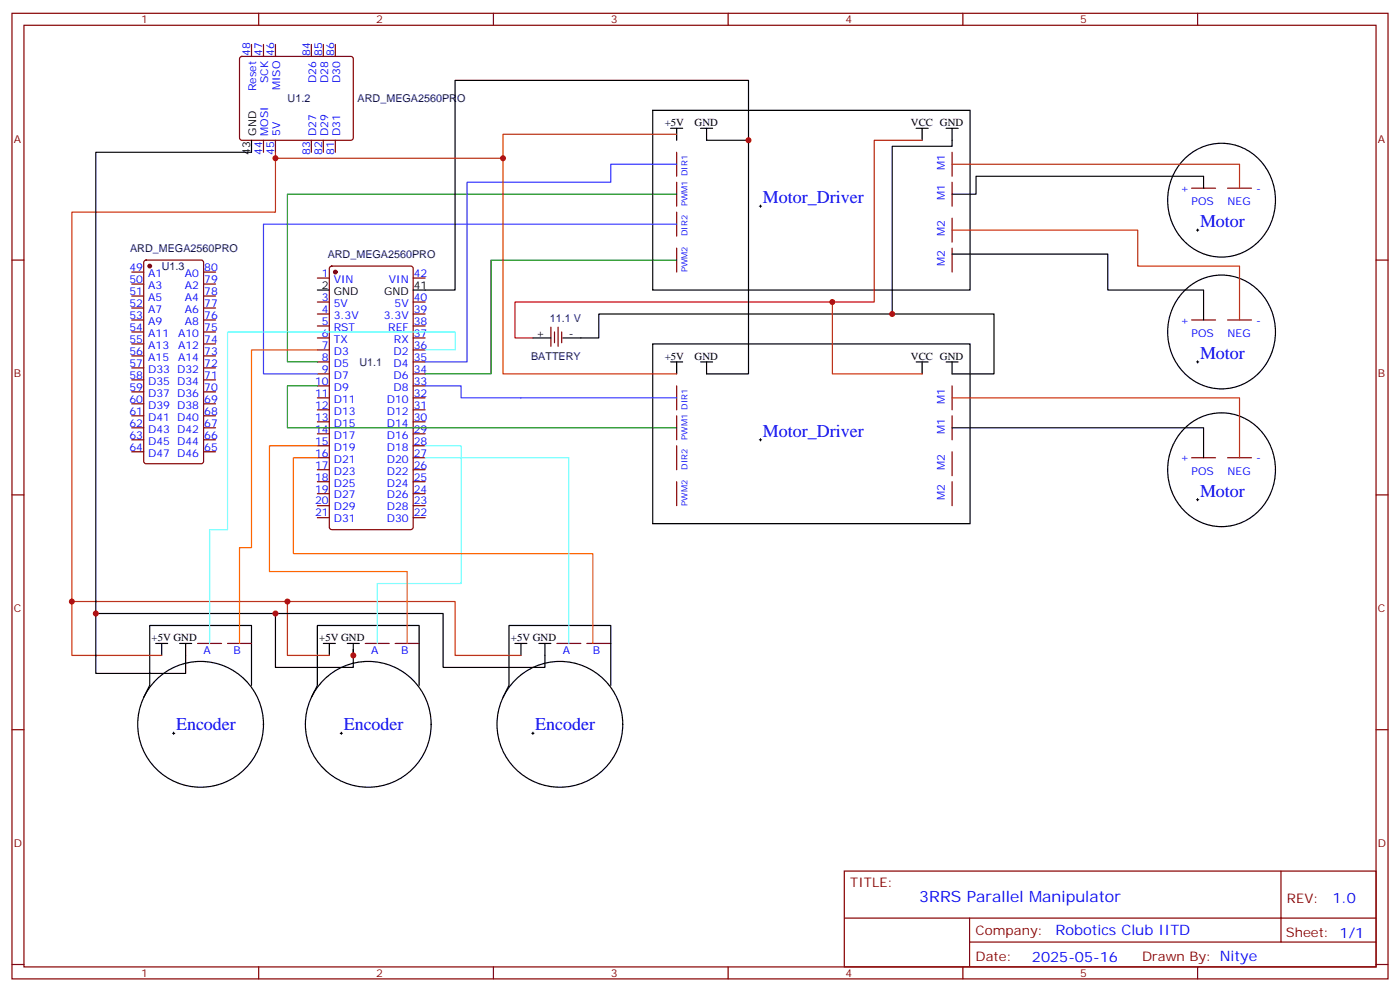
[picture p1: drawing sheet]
<svg xmlns="http://www.w3.org/2000/svg" width="412mm" height="292mm" viewBox="0 0 412 292" stroke-linecap="round" stroke-linejoin="round" font-family="sans-serif">
<g fill="none" stroke="#870000" stroke-width=".35">
<path d="M3.5 3.9h405.4v284.4h-405.4zM7.1 7.4h398.2v277.3h-398.2zM70.8 16.8l.5-.2h32.1l.5 .2 .2 .5-.1 23.6-.6 .4-32.4-.1-.4-.6v-23.3zM74.1 13.1v3.5M76.2 3.9v3.5M77.6 13.1v3.5M81.1 13.1v3.5M91.7 13.1v3.5M95.2 13.1v3.5M98.8 13.1v3.5M145.3 3.9v3.5M214.5 3.9v3.5"/>
<path d="M283.6 3.9v3.5M352.8 3.9v3.5M77.6 41.3v3.5M81.1 41.3v3.5M91.7 41.3v3.5M95.2 41.3v3.5M98.8 41.3v3.5M199.3 44.8v7.1M199.3 53.7v7M280.5 44.8v7.1M280.5 53.7v7M351 55.4h7.1"/>
<path d="M361.6 55.4h7.1M3.5 76.6h3.6M42.6 76.8l.4-.2h16.3l.6 .4 .1 58.9-.5 .6-16.5 .1-.6-.5-.1-58.8zM97.2 78.6l.5-.2h23.3l.7 .4v76.5l-.5 .6-23.5 .1-.6-.5-.1-76.4zM199.3 62.5v7M199.3 73.1v7M280.5 64.2v7.1M280.5 73.1v7M405.3 76.6h3.6M38.8 94.2h3.5M38.8 80.1h3.5M38.8 83.6h3.5"/>
<path d="M38.8 87.2h3.5M38.8 90.7h3.5M38.8 97.8h3.5M60 94.2h3.5M60 80.1h3.5M60 83.6h3.5M60 87.2h3.5M60 90.7h3.5M60 97.8h3.5M93.5 81.9h3.5M93.5 88.9h3.5M93.5 92.5h3.5"/>
<path d="M93.5 96h3.5M93.5 99.5h3.5M121.7 81.9h3.5M121.7 88.9h3.5M121.7 92.5h3.5M121.7 96h3.5M121.7 99.5h3.5M162.3 96.3v5.7M163.3 97.8v3.1M164.4 96.3v5.7M165.5 97.8v3.1M351 94.2h7.1"/>
<path d="M361.6 94.2h7.1M38.8 101.3h3.5M38.8 104.8h3.5M38.8 108.3h3.5M38.8 111.9h3.5M38.8 115.4h3.5M38.8 118.9h3.5M60 101.3h3.5M60 104.8h3.5M60 108.3h3.5M60 111.9h3.5M60 115.4h3.5"/>
<path d="M60 118.9h3.5M93.5 103h3.5M93.5 106.6h3.5M93.5 110.1h3.5M93.5 113.6h3.5M93.5 117.2h3.5M121.7 103h3.5M121.7 106.6h3.5M121.7 110.1h3.5M121.7 113.6h3.5M121.7 117.2h3.5M199.3 113.6v7.1"/>
<path d="M280.5 113.6v7.1M38.8 122.4h3.5M38.8 126h3.5M38.8 129.5h3.5M38.8 133h3.5M60 122.4h3.5M60 126h3.5M60 129.5h3.5M60 133h3.5M93.5 134.8h3.5M93.5 120.7h3.5M93.5 124.2h3.5"/>
<path d="M93.5 127.7h3.5M93.5 131.3h3.5M93.5 138.3h3.5M121.7 134.8h3.5M121.7 120.7h3.5M121.7 124.2h3.5M121.7 127.7h3.5M121.7 131.3h3.5M121.7 138.3h3.5M199.3 122.4v7.1M199.3 131.3v7M280.5 122.4v7.1"/>
<path d="M280.5 133v7.1M351 134.8h7.1M361.6 134.8h7.1M3.5 145.7h3.6M93.5 141.9h3.5M93.5 145.4h3.5M93.5 148.9h3.5M93.5 152.4h3.5M121.7 141.9h3.5M121.7 145.4h3.5M121.7 148.9h3.5M121.7 152.4h3.5"/>
<path d="M199.3 141.9v7M280.5 141.9v7M405.3 145.7h3.6M58.2 189.5h7.1M67 189.5h7.1M107.6 189.5h7.1M116.4 189.5h7.1M164 189.5h7.1M172.9 189.5h7M3.5 214.9h3.6M405.3 214.9h3.6M248.7 256.5h156.6v28.2h-156.6z"/>
<path d="M377.3 256.5v20.9M248.7 270.4h156.5M285.6 277.4h119.6M285.6 270.4v14.1M3.5 284h3.6M76.2 284.7v3.6M145.3 284.7v3.6M214.5 284.7v3.6M283.6 284.7v3.6M352.8 284.7v3.6M405.3 284h3.6"/>
</g>
<g fill="none" stroke="#000" stroke-width=".35">
<path d="M192.3 32.5h93.5v52.9h-93.5zM197.6 37.8h3.5M199.3 37.8v3.5M206.4 37.8h3.5M208.1 37.8v3.5h12.4M269.9 37.8h3.5M271.6 37.8v3.5M278.7 37.8h3.5M280.5 37.8v5.3h-17.7v49.4h-86.4v7h-10.6M74.1 41.3v3.5h-45.9v153.5h26.5v-8.8M348.6 47.1a15.5 15.5 0 0 1 26.4 6.9 16.5 16.5 0 0 1-16.8 21.6 16.9 16.9 0 0 1-11.5-26zM354.5 55.4v-3.5h-67v5.3h-7"/>
<path d="M280.5 74.8h45.8v10.6h28.2v8.8M93.5 85.4h3.5M121.7 85.4h12.4v-61.7h86.4v86.4h-12.4v-3.5M157 99.5h5.3M262.8 92.5h30v17.6h-12.3v-3.5M348.6 85.9a15.5 15.5 0 0 1 26.4 6.9 16.5 16.5 0 0 1-16.8 21.6 16.9 16.9 0 0 1-11.5-26zM192.3 101.3h93.5v52.9h-93.5zM197.6 106.6h3.5M199.3 106.6v3.5M206.4 106.6h3.5M269.9 106.6h3.5M271.6 106.6v3.5"/>
<path d="M278.7 106.6h3.5M280.5 126h74v8.8M348.6 126.5a15.5 15.5 0 0 1 26.4 6.8 16.5 16.5 0 0 1-16.8 21.7 16.9 16.9 0 0 1-11.5-26zM28.2 180.7h52.9v15.8h23v-5.3M45.9 189.5h3.5M47.6 189.5v3.5M52.9 189.5h3.5M81.1 180.7h49.4v15.8h30v-7M95.2 189.5h3.6M97 189.5v3.5M102.3 189.5h3.5M104.1 189.5v3.5"/>
<path d="M151.7 189.5h3.5M153.5 189.5v3.5M158.7 189.5h3.6M74.1 201.8v-17.6h-30v17.6l-1.8 3.6M123.5 201.8v-17.6h-30v17.6l-1.8 3.6M179.9 201.8v-17.6h-30v17.6l-1.7 3.6"/>
<circle cx="59.1" cy="213.3" r="18.5"/>
<circle cx="108.5" cy="213.3" r="18.5"/>
<circle cx="164.9" cy="213.3" r="18.5"/>
</g>
<g fill="none" stroke="#000" stroke-width=".29">
<path d="M223.7 60.7h.7M224 60.4v.7M352.4 67.8h.7M352.8 67.4v.7M352.4 106.6h.7M352.8 106.2v.7M223.7 129.5h.7M224 129.2v.7M352.4 147.1h.7M352.8 146.8v.7M50.8 215.9h.7M51.2 215.6v.7"/>
<path d="M100.2 215.9h.7M100.5 215.6v.7M156.6 215.9h.7M157 215.6v.7"/>
</g>
<g fill="#870000" stroke="#870000" stroke-width=".35">
<circle cx="98.8" cy="80.1" r=".53"/>
<circle cx="44.1" cy="78.4" r=".53"/>
</g>
<path d="M199.3 39.5h-51.1v70.6h51.1M81.1 44.8v17.7h-59.9v130.5h26.4M81.1 46.6h67.1M280.5 48.4h84.6v7M280.5 67.8h54.6v10.6h30v15.8M245.2 88.9v21.2h26.4M280.5 117.2h84.6v17.6M21.2 177.1h63.5v15.9h12.3M84.7 177.1h49.4v15.9h19.4" fill="none" stroke="#c30" stroke-width=".35"/>
<path d="M271.6 41.3h-14.1v47.6h-105.8v10.6h5.3" fill="none" stroke="#c03" stroke-width=".35"/>
<path d="M199.3 57.2h-114.6v49.4h8.8M199.3 76.6h-54.7v33.5h-19.4M93.5 113.6h-8.8v12.4h114.6" fill="none" stroke="#008700" stroke-width=".35"/>
<path d="M199.3 48.4h-19.4v5.3h-42.3v52.9h-12.4M199.3 66h-121.7v44.1h15.9M125.2 113.6h10.6v3.6h63.5" fill="none" stroke="#33f" stroke-width=".35"/>
<path d="M125.2 103h8.9v-5.2h-67.1v58.2h-5.3v33.5M125.2 131.3h10.6v40.5h-24.7v17.7M125.2 134.8h42.4v54.7" fill="none" stroke="#6ff" stroke-width=".35"/>
<path d="M93.5 103h-19.4v58.3h-3.5v28.2M93.5 131.3h-14.1v37h40.5v21.2M93.5 134.8h-7.1v28.2h88.2v26.5" fill="none" stroke="#f60" stroke-width=".35"/>
<g fill="#c00">
<circle cx="262.8" cy="92.5" r=".88"/>
<circle cx="245.2" cy="88.9" r=".88"/>
<circle cx="21.2" cy="177.1" r=".88"/>
<circle cx="84.7" cy="177.1" r=".88"/>
<circle cx="28.2" cy="180.7" r=".88"/>
<circle cx="104.1" cy="193" r=".88"/>
<circle cx="81.1" cy="180.7" r=".88"/>
<circle cx="220.5" cy="41.3" r=".88"/>
<circle cx="81.1" cy="46.6" r=".88"/>
<circle cx="148.2" cy="46.6" r=".88"/>
</g>
<g font-size="5.3" fill="#00f">
<text x="224.7" y="59.8">Motor_Driver</text>
<text x="353.5" y="66.9">Motor</text>
<text x="353.5" y="105.7">Motor</text>
<text x="224.7" y="128.6">Motor_Driver</text>
<text x="353.5" y="146.3">Motor</text>
<text x="51.9" y="215.1">Encoder</text>
<text x="101.2" y="215.1">Encoder</text>
<text x="157.7" y="215.1">Encoder</text>
</g>
<text font-size="4.6" fill="#00f" x="270.8" y="265.5">3RRS Parallel Manipulator</text>
<g font-size="4.2" fill="#00f">
<text x="392.5" y="265.8">1.0</text>
<text x="310.9" y="275.3">Robotics Club IITD</text>
<text x="304" y="283.1">2025-05-16</text>
</g>
<g font-size="3.9" fill="#800">
<text x="250.5" y="261.1">TITLE:</text>
<text x="379.1" y="265.8">REV:</text>
<text x="287.4" y="275.3">Company:</text>
<text x="378.7" y="275.9">Sheet: 1/1</text>
<text x="287.4" y="283">Date:</text>
<text x="336.4" y="283.1">Drawn By: Nitye</text>
</g>
<g font-size="3.2" fill="#800">
<text x="41.6" y="6.9">1</text>
<text x="110.8" y="6.9">2</text>
<text x="179.9" y="6.9">3</text>
<text x="249.1" y="6.9">4</text>
<text x="318.2" y="6.9">5</text>
<text x="4.1" y="42">A</text>
<text x="405.9" y="42">A</text>
<text x="4.1" y="111.2">B</text>
<text x="405.9" y="111.2">B</text>
<text x="4.1" y="180.3">C</text>
<text x="405.9" y="180.3">C</text>
<text x="4.1" y="249.4">D</text>
<text x="405.9" y="249.4">D</text>
<text x="41.6" y="287.7">1</text>
<text x="110.8" y="287.7">2</text>
<text x="179.9" y="287.7">3</text>
<text x="249.1" y="287.7">4</text>
<text x="318.2" y="287.7">5</text>
</g>
<g font-size="3.2" fill="#00f">
<text x="73.7" y="16.4" transform="rotate(-90 73.7 16.4)">48</text>
<text x="77.3" y="16.4" transform="rotate(-90 77.3 16.4)">47</text>
<text x="80.8" y="16.4" transform="rotate(-90 80.8 16.4)">46</text>
<text x="91.4" y="16.4" transform="rotate(-90 91.4 16.4)">84</text>
<text x="94.9" y="16.4" transform="rotate(-90 94.9 16.4)">85</text>
<text x="98.4" y="16.4" transform="rotate(-90 98.4 16.4)">86</text>
<text x="75.5" y="26.8" transform="rotate(-90 75.5 26.8)">Reset</text>
<text x="79" y="24.5" transform="rotate(-90 79 24.5)">SCK</text>
<text x="82.5" y="26.6" transform="rotate(-90 82.5 26.6)">MISO</text>
<text x="93.1" y="24.4" transform="rotate(-90 93.1 24.4)">D26</text>
<text x="96.7" y="24.4" transform="rotate(-90 96.7 24.4)">D28</text>
<text x="100.2" y="24.4" transform="rotate(-90 100.2 24.4)">D30</text>
<text x="79" y="40" transform="rotate(-90 79 40)">MOSI</text>
<text x="82.5" y="40" transform="rotate(-90 82.5 40)">5V</text>
<text x="93.1" y="40" transform="rotate(-90 93.1 40)">D27</text>
<text x="96.7" y="40" transform="rotate(-90 96.7 40)">D29</text>
<text x="100.2" y="40" transform="rotate(-90 100.2 40)">D31</text>
<text x="77.3" y="45.5" transform="rotate(-90 77.3 45.5)">44</text>
<text x="80.8" y="45.5" transform="rotate(-90 80.8 45.5)">45</text>
<text x="91.4" y="45.5" transform="rotate(-90 91.4 45.5)">83</text>
<text x="94.9" y="45.5" transform="rotate(-90 94.9 45.5)">82</text>
<text x="98.4" y="45.5" transform="rotate(-90 98.4 45.5)">81</text>
<text x="278.3" y="50.1" transform="rotate(-90 278.3 50.1)">M1</text>
<text x="278.3" y="58.9" transform="rotate(-90 278.3 58.9)">M1</text>
<text x="347.7" y="56.5">+</text>
<text x="370" y="56.5">-</text>
<text x="351" y="60.4">POS</text>
<text x="361.6" y="60.4">NEG</text>
<text x="278.3" y="69.5" transform="rotate(-90 278.3 69.5)">M2</text>
<text x="38.1" y="79.8">49</text>
<text x="38.1" y="83.3">50</text>
<text x="43.6" y="81.5">A1</text>
<text x="54.5" y="81.5">A0</text>
<text x="60.1" y="83.3">79</text>
<text x="60.1" y="79.8">80</text>
<text x="94.8" y="81.5">1</text>
<text x="98.3" y="83.3">VIN</text>
<text x="114.5" y="83.3">VIN</text>
<text x="121.9" y="81.5">42</text>
<text x="278.3" y="78.4" transform="rotate(-90 278.3 78.4)">M2</text>
<text x="38.1" y="86.8">51</text>
<text x="43.6" y="85.1">A3</text>
<text x="43.6" y="88.6">A5</text>
<text x="54.5" y="88.6">A4</text>
<text x="54.5" y="85.1">A2</text>
<text x="60.1" y="86.8">78</text>
<text x="94.8" y="88.6">3</text>
<text x="121.9" y="88.6">40</text>
<text x="38.1" y="90.3">52</text>
<text x="38.1" y="93.9">53</text>
<text x="43.6" y="92.1">A7</text>
<text x="43.6" y="95.6">A9</text>
<text x="54.5" y="95.6">A8</text>
<text x="54.5" y="92.1">A6</text>
<text x="60.1" y="93.9">76</text>
<text x="60.1" y="90.3">77</text>
<text x="94.8" y="92.1">4</text>
<text x="94.8" y="95.6">5</text>
<text x="98.3" y="90.3">5V</text>
<text x="98.3" y="93.9">3.3V</text>
<text x="113.1" y="93.9">3.3V</text>
<text x="116.2" y="90.3">5V</text>
<text x="121.9" y="95.6">38</text>
<text x="121.9" y="92.1">39</text>
<text x="347.7" y="95.3">+</text>
<text x="370" y="95.3">-</text>
<text x="38.1" y="97.4">54</text>
<text x="38.1" y="100.9">55</text>
<text x="43.6" y="99.2">A11</text>
<text x="52.5" y="99.2">A10</text>
<text x="60.1" y="100.9">74</text>
<text x="60.1" y="97.4">75</text>
<text x="94.8" y="99.2">6</text>
<text x="98.3" y="97.4">RST</text>
<text x="98.3" y="100.9">TX</text>
<text x="114.4" y="97.4">REF</text>
<text x="116" y="100.9">RX</text>
<text x="121.9" y="99.2">37</text>
<text x="351" y="99.2">POS</text>
<text x="361.6" y="99.2">NEG</text>
<text x="38.1" y="104.5">56</text>
<text x="38.1" y="108">57</text>
<text x="43.6" y="102.7">A13</text>
<text x="43.6" y="106.2">A15</text>
<text x="52.5" y="106.2">A14</text>
<text x="52.5" y="102.7">A12</text>
<text x="60.1" y="108">72</text>
<text x="60.1" y="104.5">73</text>
<text x="94.8" y="102.7">7</text>
<text x="94.8" y="106.2">8</text>
<text x="98.3" y="104.5">D3</text>
<text x="98.3" y="108">D5</text>
<text x="115.9" y="108">D4</text>
<text x="115.9" y="104.5">D2</text>
<text x="121.9" y="106.2">35</text>
<text x="121.9" y="102.7">36</text>
<text x="38.1" y="111.5">58</text>
<text x="43.6" y="109.7">D33 D32</text>
<text x="43.6" y="113.3">D35 D34</text>
<text x="60.1" y="111.5">71</text>
<text x="92.8" y="113.3">10</text>
<text x="94.8" y="109.7">9</text>
<text x="98.3" y="111.5">D7</text>
<text x="115.9" y="111.5">D6</text>
<text x="121.9" y="113.3">33</text>
<text x="121.9" y="109.7">34</text>
<text x="38.1" y="115">59</text>
<text x="38.1" y="118.6">60</text>
<text x="43.6" y="116.8">D37 D36</text>
<text x="60.1" y="118.6">69</text>
<text x="60.1" y="115">70</text>
<text x="92.8" y="116.8">11</text>
<text x="98.3" y="115">D9</text>
<text x="98.3" y="118.6">D11</text>
<text x="113.9" y="118.6">D10</text>
<text x="115.9" y="115">D8</text>
<text x="121.9" y="116.8">32</text>
<text x="278.3" y="118.9" transform="rotate(-90 278.3 118.9)">M1</text>
<text x="38.1" y="122.1">61</text>
<text x="38.1" y="125.6">62</text>
<text x="43.6" y="120.3">D39 D38</text>
<text x="43.6" y="123.9">D41 D40</text>
<text x="60.1" y="125.6">67</text>
<text x="60.1" y="122.1">68</text>
<text x="92.8" y="120.3">12</text>
<text x="92.8" y="123.9">13</text>
<text x="98.3" y="122.1">D13</text>
<text x="98.3" y="125.6">D15</text>
<text x="113.9" y="125.6">D14</text>
<text x="113.9" y="122.1">D12</text>
<text x="121.9" y="123.9">30</text>
<text x="121.9" y="120.3">31</text>
<text x="38.1" y="129.2">63</text>
<text x="43.6" y="127.4">D43 D42</text>
<text x="43.6" y="130.9">D45 D44</text>
<text x="60.1" y="129.2">66</text>
<text x="92.8" y="127.4">14</text>
<text x="92.8" y="130.9">15</text>
<text x="98.3" y="129.2">D17</text>
<text x="113.9" y="129.2">D16</text>
<text x="121.9" y="130.9">28</text>
<text x="121.9" y="127.4">29</text>
<text x="278.3" y="127.7" transform="rotate(-90 278.3 127.7)">M1</text>
<text x="38.1" y="132.7">64</text>
<text x="43.6" y="134.4">D47 D46</text>
<text x="60.1" y="132.7">65</text>
<text x="92.8" y="134.4">16</text>
<text x="92.8" y="138">17</text>
<text x="98.3" y="132.7">D19</text>
<text x="98.3" y="136.2">D21</text>
<text x="113.9" y="136.2">D20</text>
<text x="113.9" y="132.7">D18</text>
<text x="121.9" y="138">26</text>
<text x="121.9" y="134.4">27</text>
<text x="347.7" y="135.9">+</text>
<text x="370" y="135.9">-</text>
<text x="92.8" y="141.5">18</text>
<text x="98.3" y="139.7">D23</text>
<text x="98.3" y="143.3">D25</text>
<text x="113.9" y="143.3">D24</text>
<text x="113.9" y="139.7">D22</text>
<text x="121.9" y="141.5">25</text>
<text x="278.3" y="138.3" transform="rotate(-90 278.3 138.3)">M2</text>
<text x="351" y="139.7">POS</text>
<text x="361.6" y="139.7">NEG</text>
<text x="92.8" y="145">19</text>
<text x="92.8" y="148.6">20</text>
<text x="98.3" y="146.8">D27</text>
<text x="113.9" y="146.8">D26</text>
<text x="121.9" y="148.6">23</text>
<text x="121.9" y="145">24</text>
<text x="278.3" y="147.1" transform="rotate(-90 278.3 147.1)">M2</text>
<text x="92.8" y="152.1">21</text>
<text x="98.3" y="150.3">D29</text>
<text x="98.3" y="153.8">D31</text>
<text x="113.9" y="153.8">D30</text>
<text x="113.9" y="150.3">D28</text>
<text x="121.9" y="152.1">22</text>
<text x="60" y="192.7">A</text>
<text x="68.8" y="192.7">B</text>
<text x="109.4" y="192.7">A</text>
<text x="118.2" y="192.7">B</text>
<text x="165.8" y="192.7">A</text>
<text x="174.6" y="192.7">B</text>
</g>
<g font-size="3.2" fill="#000080">
<text x="84.7" y="30.2">U1.2</text>
<text x="105.3" y="30.2">ARD_MEGA2560PRO</text>
<text x="38.3" y="74.3">ARD_MEGA2560PRO</text>
<text x="96.5" y="76">ARD_MEGA2560PRO</text>
<text x="47.7" y="79.6">U1.3</text>
<text x="162" y="94.7">11.1 V</text>
<text x="105.9" y="107.8">U1.1</text>
<text x="156.4" y="106.1">BATTERY</text>
</g>
<g font-size="3.2">
<text x="75.5" y="40" transform="rotate(-90 75.5 40)">GND</text>
<text x="195.8" y="37.1">+5V</text>
<text x="204.6" y="37.1">GND</text>
<text x="268.3" y="37.1">VCC GND</text>
<text x="73.7" y="45.5" transform="rotate(-90 73.7 45.5)">43</text>
<text x="94.8" y="85.1">2</text>
<text x="98.3" y="86.8">GND</text>
<text x="113.1" y="86.8">GND</text>
<text x="121.9" y="85.1">41</text>
<text x="157.9" y="99.2">+</text>
<text x="167.6" y="99.2">-</text>
<text x="195.8" y="105.9">+5V</text>
<text x="204.6" y="105.9">GND</text>
<text x="268.3" y="105.9">VCC GND</text>
<text x="44.7" y="188.8">+5V GND</text>
<text x="94.1" y="188.8">+5V GND</text>
<text x="150.5" y="188.8">+5V GND</text>
</g>
<g font-size="2.5" fill="#00f">
<text x="202.5" y="60.7" transform="rotate(-90 202.5 60.7)">PWM1 DIR1</text>
<text x="202.5" y="69.5" transform="rotate(-90 202.5 69.5)">DIR2</text>
<text x="202.5" y="80.1" transform="rotate(-90 202.5 80.1)">PWM2</text>
<text x="202.5" y="129.5" transform="rotate(-90 202.5 129.5)">PWM1 DIR1</text>
<text x="202.5" y="138.3" transform="rotate(-90 202.5 138.3)">DIR2</text>
<text x="202.5" y="148.9" transform="rotate(-90 202.5 148.9)">PWM2</text>
</g>
</svg>
